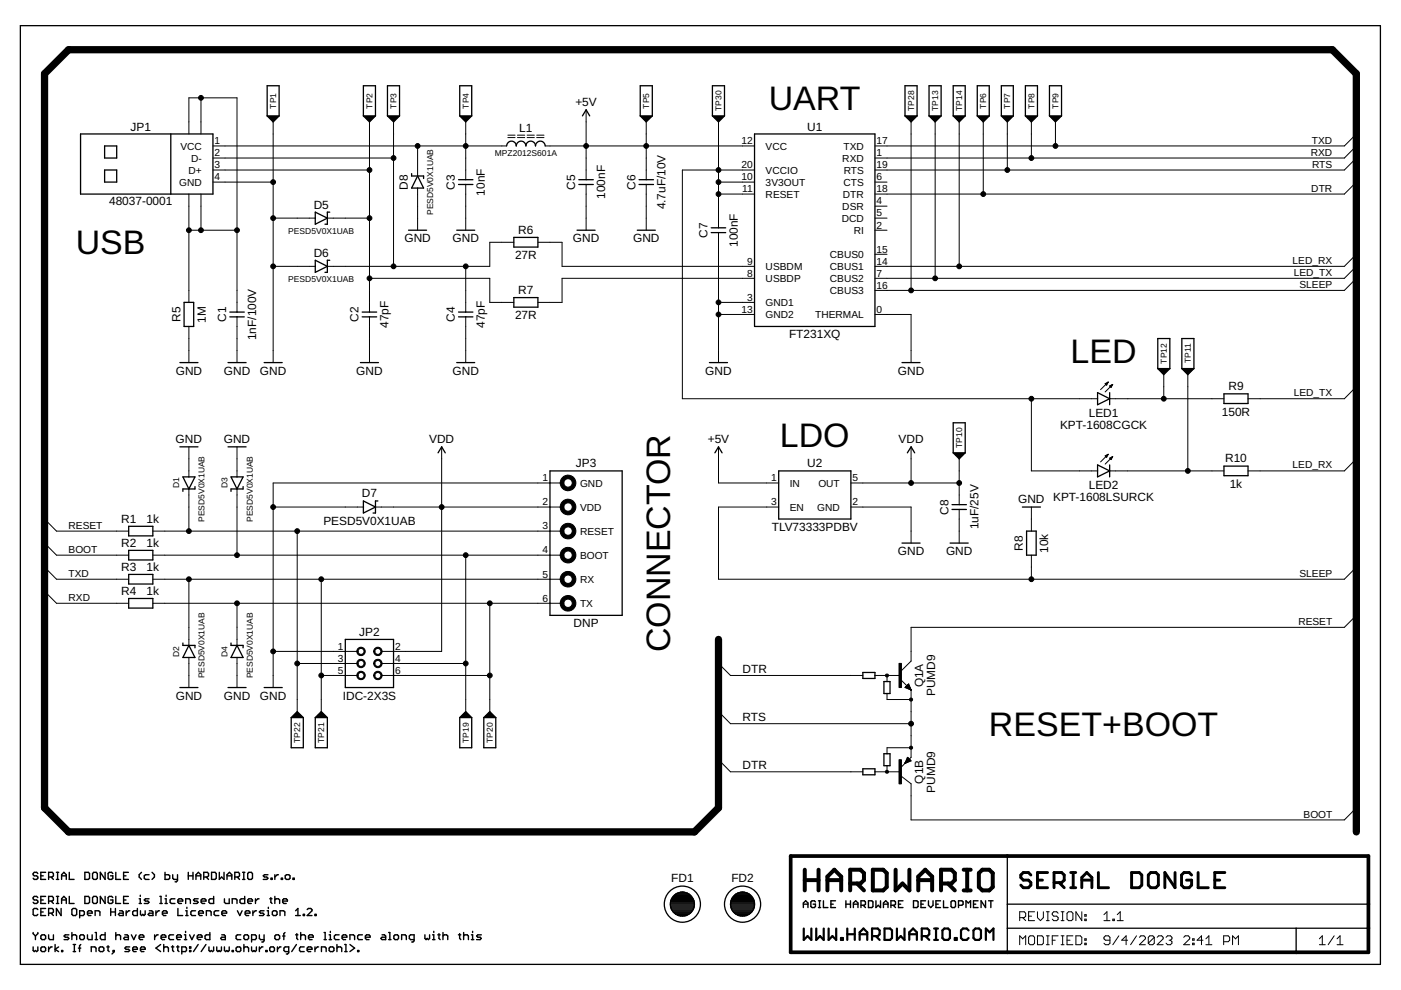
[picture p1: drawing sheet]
<svg xmlns="http://www.w3.org/2000/svg" width="297mm" height="210mm" viewBox="0 0 297 210" stroke-linecap="round" stroke-linejoin="round" font-family="sans-serif">
<g fill="none" stroke="#000" stroke-width=".21">
<path d="M40 28.4v-7.7h10.2v45.5M42.6 20.7v7.7M45.1 38.6h12.8M45.1 33.5h38.3M45.1 30.9h62.3M45.1 36h33.2M57.9 25.8v51.1M78.3 25.8v40.4M83.4 25.8v30.7M88.5 30.9v6.4M88.5 39.9v8.9M98.7 25.8v12.3"/>
<path d="M98.7 39.1v9.7M107.7 29.2h1.5M107.7 28.7h1.5M109.7 29.2h1.6M109.7 28.7h1.6M111.8 29.2h1.5M111.8 28.7h1.5M113.8 29.2h1.5M113.8 28.7h1.5M115.6 30.9h44.4M124.3 23.3v14.8M124.3 39.1v9.7"/>
<path d="M137 25.8v12.3M137 39.1v9.7M152.3 38.6h7.7M152.3 25.8v22.5M160 36h-15.3v48.5h88M185.5 38.6h2.6M193.2 25.8v35.8M198.3 25.8v33.2M203.4 25.8v30.7M208.5 25.8v15.3M213.6 25.8v10.2M218.7 25.8v7.7"/>
<path d="M223.8 25.8v5.1M287.6 30.9l-2.6 2.6h-99.5M287.6 28.4l-2.6 2.5h-99.5M287.6 33.5l-2.6 2.5h-99.5M287.6 38.6l-2.6 2.5h-99.5M40 41.1v23M40 48.8h10.2M42.6 41.1v7.7M57.9 46.2h8.9M57.9 56.5h8.9M69.4 46.2h8.9M78.3 59h25.5v5.1h5.1"/>
<path d="M98.7 56.5v9.7M108.9 51.4h-5.1v5.1h-34.4M114 51.4h5.2v5.1h40.8M152.3 49.3v27.6M152.3 41.1h7.7M160 59h-40.8v5.1h-5.2M185.5 46.2h2.6M185.5 48.8h2.6M185.5 53.9h2.6M185.5 43.7h2.6M287.6 53.9l-2.6 2.6h-99.5M287.6 56.5l-2.6 2.5h-99.5"/>
<path d="M287.6 59l-2.6 2.6h-99.5M40 69.2v7.7M50.2 67.2v9.7M78.3 67.2v9.7M98.7 67.2v9.7M152.3 66.7h7.7M152.3 64.1h7.7M185.5 66.7h7.7v10.2M246.7 79.4v5.1M251.8 79.4v20.4M40 94.7v6.4M50.2 94.7v6.4"/>
<path d="M93.6 94.7v43.4h-12.7M152.3 94.7v7.7h12.8M193.2 94.7v7.7M203.4 97.3v9.7M218.7 84.5v15.3h14M234.4 81.4l.1 .2M234.4 96.7l.1 .2M234.9 81l-1.6 1.6M234.9 81l-.5 .4M234.9 81l-.3 .7-.1-.1M234.9 81l-.4 .6M234.9 96.3l-1.6 1.6"/>
<path d="M234.9 96.3l-.5 .4M234.9 96.3l-.4 .6M235.3 84.5h24.2M235.3 99.8h24.2M235.3 97.1l.6-.3-.3 .7zM235.4 81.9l.1 .2M235.9 81.5l-1.6 1.6M235.9 81.5l-.3 .6h-.1M235.9 81.5l-.5 .4M235.9 81.5l-.4 .6M235.9 96.8l-1.6 1.6M235.9 96.8l-.5 .4"/>
<path d="M235.9 96.8l-.4 .6M287.6 82l-2.6 2.5h-20.4M287.6 97.3l-2.6 2.5h-20.4M9.4 110l2.6 2.6h15.3M9.4 115.1l2.6 2.6h15.3M32.4 112.6h86.8M32.4 117.7h86.8M40 103.7v8.9M50.2 103.7v14M57.9 107.5h19.1M63 112.6v38.3M79.6 107.5h39.6"/>
<path d="M98.7 117.7v33.2M119.2 102.4h-61.3v43.4M165.1 107.5h-12.8v15.3h132.7l2.6-2.6M180.4 107.5h12.8v7.6M180.4 102.4h23M203.4 108v7.1M218.7 107.5v5.1M218.7 117.7v5.1M9.4 125.3l2.6 2.6h15.3M9.4 120.2l2.6 2.6h15.3M32.4 127.9h86.8M32.4 122.8h86.8"/>
<path d="M40 122.8v14M40 139.4v6.4M50.2 127.9v8.9M50.2 139.4v6.4M57.9 138.1h17.9M68.1 122.8v28.1M103.8 127.9v23M287.6 130.5l-2.6 2.5h-91.8v7.2l-2.3 2.3M63 140.7h12.8M68.1 143.2h7.7M80.9 143.2h22.9M80.9 140.7h17.8"/>
<path d="M152.3 150.9l2.6 2.5h38.3M152.3 140.7l2.6 2.5h28M185.5 143.2h5.1M188.1 147v1.3h5.1M188.1 143.2v1.3M190.9 144l2.3 2.3M191.9 145.7l1.3 .6M192 145.6l1.2 .7M192.1 145.6l1.1 .7M192.1 145.5l1.1 .8M192.2 145.5l1 .8M192.3 145.3l.9 1"/>
<path d="M192.4 145.3l-.5 .5 1.3 .5M192.4 145.3l.8 1M192.5 145.2l.2-.2 .5 1.3M192.5 145.2l-.1 .1M192.5 145.2l.7 1.1M192.5 145.1l.7 1.2M192.6 145.1l.6 1.2M193.2 146.3v14.3l-1.3 1.2M193.2 158.5h-5.1v1.3M152.3 161.1l2.6 2.5h28M185.5 163.6h5.4M188.1 162.3v1.3"/>
<path d="M190.9 164.4l2.3 1.8v7.6h91.8l2.6-2.5M191.9 161.8l-1 1.1M192.5 160.6l-.6 1.2M192.5 160.6l.7 .7-1.3 .5M192.5 160.7l-.6 1.1M192.6 160.8l-.7 1M192.7 160.8l-.8 1M192.7 160.9l-.8 .9M192.8 161l-.9 .8M192.9 161.1l-1 .7M193 161.1l-1.1 .7M193 161.2l-1.1 .6"/>
<path d="M193.1 161.3l-1.2 .5M216.2 194.6h.9l.4-.4v-.6l-.4-.3h-.9v1.9M216.8 194.6l.7 .6M218.1 194.2h.6M218.4 198.4h.6l.4 .3v1.3l-.4 .3h-.6l-.3-.3v-1.3zM219.4 193.3h-1.3v1.9h1.3M220 193.3v1.3l.6 .6 .6-.6v-1.3M220 198.4h.9l.3 .3v1.3l-.3 .3h-.9zM221.8 193.3h.7M221.8 195.2h.7M221.8 198.4h.7M222.2 193.3v1.9"/>
<path d="M222.2 198.4v1.9M223.1 199.3h.6M224.3 193.6l-.3-.3h-.6l-.3 .3v.3l.3 .3h.6l.3 .4v.3l-.3 .3h-.6l-.3-.3M224.3 198.4h-1.2v1.9M225 193.3h.6M225 195.2h.6M225 198.4h.6M225.3 193.3v1.9M225.3 198.4v1.9M226.2 199.3h.7M226.5 193.3h.7l.3 .3v1.3l-.3 .3h-.7l-.3-.3v-1.3zM227.5 198.4h-1.3v1.9h1.3"/>
<path d="M228.1 198.4h.9l.4 .3v1.3l-.4 .3h-.9zM229.4 193.3v1.9l-1.3-1.9v1.9M230 194.9h.3v.3h-.3zM230 193.9h.3v.3h-.3zM230 199.1h.3v.2h-.3zM230 200h.3v.3h-.3zM234.1 195.2h1.2M234.1 193.9l.6-.6v1.9M235.3 199.3h-.9l-.3-.2v-.4l.3-.3h.6l.3 .3v1.3l-.3 .3h-.6l-.3-.3M235.9 194.9h.4v.3h-.4zM236.9 195.2h1.2M236.9 193.9l.6-.6v1.9"/>
<path d="M237.2 198.4l-1.3 1.9M239.1 199.3h-1.3l1-.9v1.9M241 198.4l-1.3 1.9M241.6 198.7l.3-.3h.6l.3 .3v.4l-1.2 1.2h1.2M244.7 198.7l-.3-.3h-.6l-.3 .3v1.3M244.7 198.7v1.3l-.3 .3h-.6l-.3-.3M244.7 198.7l-1.2 1.3M245.3 198.7l.4-.3h.6l.3 .3v.4l-1.3 1.2h1.3M247.2 198.7l.3-.3h.7l.3 .3v.4l-.3 .2M247.9 199.3h.3M248.2 199.3l.3 .4v.3l-.3 .3h-.7l-.3-.3M251 198.7l.3-.3h.6l.3 .3v.4l-1.2 1.2h1.2"/>
<path d="M252.9 200h.3v.3h-.3zM252.9 199.1h.3v.2h-.3zM255.1 199.3h-1.3l.9-.9v1.9M255.7 199.1l.6-.7v1.9M259.4 199.7h1l.3-.4v-.6l-.3-.3h-1v1.9M279.7 199.1l.7-.7v1.9M282.9 198.4l-1.3 1.9M283.5 199.1l.6-.7v1.9M216.2 200.3v-1.9l.6 .7 .7-.7v1.9M221.8 200.3h.7M225 200.3h.6M255.7 200.3h1.2"/>
<path d="M261.3 200.3v-1.9l.7 .7 .6-.7v1.9M279.7 200.3h1.3M283.5 200.3h1.3"/>
</g>
<g fill="#000" stroke="#000" stroke-width=".21">
<path d="M119.2 101.3a1.66 1.66 0 0 1 2.7 .3 1.66 1.66 0 0 1-1 2.4 1.66 1.66 0 0 1-2.1-1.6h.7a.89 .89 0 0 1 1.3-.8 .89 .89 0 0 1 .2 1.5 .89 .89 0 0 1-1.4-.5l-.1-.2h-.7l.2-.8z" fill-rule="evenodd"/>
<path d="M119.2 106.4a1.66 1.66 0 0 1 2.7 .3 1.66 1.66 0 0 1-1 2.4 1.66 1.66 0 0 1-2.1-1.6h.7a.89 .89 0 0 1 1.3-.8 .89 .89 0 0 1 .2 1.5 .89 .89 0 0 1-1.4-.5l-.1-.2h-.7l.2-.8z" fill-rule="evenodd"/>
<path d="M119.2 111.5a1.66 1.66 0 0 1 2.7 .3 1.66 1.66 0 0 1-1 2.4 1.66 1.66 0 0 1-2.1-1.6h.7a.89 .89 0 0 1 1.3-.8 .89 .89 0 0 1 .2 1.5 .89 .89 0 0 1-1.4-.5l-.1-.2h-.7l.2-.8z" fill-rule="evenodd"/>
<path d="M119.2 116.6a1.66 1.66 0 0 1 2.7 .3 1.66 1.66 0 0 1-1 2.4 1.66 1.66 0 0 1-2.1-1.6h.7a.89 .89 0 0 1 1.3-.8 .89 .89 0 0 1 .2 1.5 .89 .89 0 0 1-1.4-.5l-.1-.2h-.7l.2-.8z" fill-rule="evenodd"/>
<path d="M75.8 137.6a.9 .9 0 0 1 1.5 0 .9 .9 0 0 1-.5 1.4 .9 .9 0 0 1-1.2-.9h.3a.64 .64 0 0 1 .9-.6 .64 .64 0 0 1 .2 1 .64 .64 0 0 1-1.1-.2v-.2h-.3z" fill-rule="evenodd"/>
<path d="M79.4 137.6a.9 .9 0 0 1 1.5 0 .9 .9 0 0 1-.5 1.4 .9 .9 0 0 1-1.2-.9h.3a.64 .64 0 0 1 .9-.5 .64 .64 0 0 1 .1 1.1 .64 .64 0 0 1-1-.4v-.2h-.3z" fill-rule="evenodd"/>
<path d="M119.2 121.7a1.66 1.66 0 0 1 2.7 .3 1.66 1.66 0 0 1-1 2.4 1.66 1.66 0 0 1-2.1-1.6h.7a.89 .89 0 0 1 1.3-.8 .89 .89 0 0 1 .2 1.5 .89 .89 0 0 1-1.4-.5l-.1-.2h-.7l.2-.8z" fill-rule="evenodd"/>
<path d="M119.2 126.8a1.66 1.66 0 0 1 2.7 .3 1.66 1.66 0 0 1-1 2.4 1.66 1.66 0 0 1-2.1-1.6h.7a.9 .9 0 0 1 1.4-.7 .9 .9 0 0 1 .1 1.5 .9 .9 0 0 1-1.4-.6l-.1-.2h-.7l.2-.8z" fill-rule="evenodd"/>
<path d="M75.8 140.1a.9 .9 0 0 1 1.5 .1 .9 .9 0 0 1-.5 1.3 .9 .9 0 0 1-1.2-.8h.3a.64 .64 0 0 1 .9-.6 .64 .64 0 0 1 .2 1 .64 .64 0 0 1-1.1-.2v-.2h-.3z" fill-rule="evenodd"/>
<path d="M75.8 142.7a.9 .9 0 0 1 1.5 0 .9 .9 0 0 1-.5 1.4 .9 .9 0 0 1-1.2-.9h.3a.64 .64 0 0 1 .9-.6 .64 .64 0 0 1 .2 1.1 .64 .64 0 0 1-1.1-.3v-.2h-.3z" fill-rule="evenodd"/>
<path d="M79.4 140.1a.9 .9 0 0 1 1.5 .1 .9 .9 0 0 1-.5 1.3 .9 .9 0 0 1-1.2-.8h.3a.64 .64 0 0 1 .9-.6 .64 .64 0 0 1 .1 1.1 .64 .64 0 0 1-1-.3v-.2h-.3z" fill-rule="evenodd"/>
<path d="M79.4 142.7a.9 .9 0 0 1 1.5 0 .9 .9 0 0 1-.5 1.4 .9 .9 0 0 1-1.2-.9h.3a.64 .64 0 0 1 .9-.5 .64 .64 0 0 1 .1 1.1 .64 .64 0 0 1-1-.4v-.2h-.3z" fill-rule="evenodd"/>
<path d="M187.8 143h.5v.4h-.5z" fill-rule="evenodd"/>
<path d="M192.9 148.1a.34 .34 0 0 1 .5 0 .34 .34 0 0 1 0 .5 .34 .34 0 0 1-.5-.1l-.1-.2h.4h-.4z" fill-rule="evenodd"/>
<path d="M192.9 158.3a.34 .34 0 0 1 .5 0 .34 .34 0 0 1 0 .5 .34 .34 0 0 1-.5-.1l-.1-.2h.4h-.4z" fill-rule="evenodd"/>
<path d="M187.8 163.4h.5v.5h-.5z" fill-rule="evenodd"/>
<circle cx="42.6" cy="20.7" r=".51"/>
<circle cx="57.9" cy="38.6" r=".51"/>
<circle cx="78.3" cy="36" r=".51"/>
<circle cx="83.4" cy="33.5" r=".51"/>
<circle cx="88.5" cy="30.9" r=".51"/>
<circle cx="98.7" cy="30.9" r=".51"/>
<circle cx="124.3" cy="30.9" r=".51"/>
<circle cx="137" cy="30.9" r=".51"/>
<circle cx="152.3" cy="36" r=".51"/>
<circle cx="152.3" cy="38.6" r=".51"/>
<circle cx="213.6" cy="36" r=".51"/>
<circle cx="218.7" cy="33.5" r=".51"/>
<circle cx="223.8" cy="30.9" r=".51"/>
<circle cx="40" cy="48.8" r=".51"/>
<circle cx="42.6" cy="48.8" r=".51"/>
<circle cx="50.2" cy="48.8" r=".51"/>
<circle cx="57.9" cy="46.2" r=".51"/>
<circle cx="57.9" cy="56.5" r=".51"/>
<circle cx="78.3" cy="59" r=".51"/>
<circle cx="78.3" cy="46.2" r=".51"/>
<circle cx="83.4" cy="56.5" r=".51"/>
<circle cx="98.7" cy="56.5" r=".51"/>
<circle cx="152.3" cy="41.1" r=".51"/>
<circle cx="198.3" cy="59" r=".51"/>
<circle cx="203.4" cy="56.5" r=".51"/>
<circle cx="208.5" cy="41.1" r=".51"/>
<circle cx="152.3" cy="64.1" r=".51"/>
<circle cx="152.3" cy="66.7" r=".51"/>
<circle cx="193.2" cy="61.6" r=".51"/>
<circle cx="218.7" cy="84.5" r=".51"/>
<circle cx="246.7" cy="84.5" r=".51"/>
<circle cx="251.8" cy="99.8" r=".51"/>
<circle cx="40" cy="112.6" r=".51"/>
<circle cx="50.2" cy="117.7" r=".51"/>
<circle cx="57.9" cy="107.5" r=".51"/>
<circle cx="63" cy="112.6" r=".51"/>
<circle cx="93.6" cy="107.5" r=".51"/>
<circle cx="98.7" cy="117.7" r=".51"/>
<circle cx="193.2" cy="102.4" r=".51"/>
<circle cx="203.4" cy="102.4" r=".51"/>
<circle cx="40" cy="122.8" r=".51"/>
<circle cx="50.2" cy="127.9" r=".51"/>
<circle cx="57.9" cy="138.1" r=".51"/>
<circle cx="68.1" cy="122.8" r=".51"/>
<circle cx="103.8" cy="127.9" r=".51"/>
<circle cx="218.7" cy="122.8" r=".51"/>
<circle cx="63" cy="140.7" r=".51"/>
<circle cx="68.1" cy="143.2" r=".51"/>
<circle cx="98.7" cy="140.7" r=".51"/>
<circle cx="103.8" cy="143.2" r=".51"/>
<circle cx="193.2" cy="153.4" r=".51"/>
</g>
<path d="M152.3 135.6v35.7l-5.1 5.1h-132.7l-5.1-5.1v-155.7l5.1-5.1h268l5.1 5.1v160.8" fill="none" stroke="#000" stroke-width="1.5"/>
<path d="M167.6 181.5h122.5v20.4h-122.5z" fill="none" stroke="#000" stroke-width=".78"/>
<g fill="none" stroke="#000" stroke-width=".28">
<path d="M4.3 5.4h288.4v199.1h-288.4zM17.1 28.4h28v12.7h-28zM22.2 30.9h2.5v2.6h-2.5zM22.2 36h2.5v2.6h-2.5zM36.2 28.4v12.7M56.6 24.6l1.3 1.2 1.3-1.2M56.6 24.6v-6.4h2.6v6.4M56.6 24.6h2.6M56.9 24.7h2M57 24.8h1.8M57.1 25h1.6M57.3 25.1h1.2"/>
<path d="M57.4 25.2h1M57.5 25.3h.8M57.7 25.5h.5M57.8 25.6h.2M77 24.6v-6.4h2.6v6.4M77 24.6h2.6M77 24.6l1.3 1.2 1.3-1.2M77.3 24.7h2.1M77.4 24.8h1.8M77.6 25h1.5M77.7 25.1h1.3M77.8 25.2h1"/>
<path d="M78 25.3h.7M78.1 25.5h.5M78.2 25.6h.3M82.1 24.6v-6.4h2.6v6.4M82.1 24.6h2.6M82.1 24.6l1.3 1.2 1.3-1.2M82.4 24.7h2.1M82.5 24.8h1.8M82.7 25h1.5M82.8 25.1h1.3M82.9 25.2h1M83.1 25.3h.7"/>
<path d="M83.2 25.5h.5M83.3 25.6h.3M87.3 36.8v.5h2.5v.5M88.5 37.3l1.3 2.6h-2.5zM97.2 39.1h3.1M97.2 38.1h3.1M97.5 24.6v-6.4h2.5v6.4M97.5 24.6h2.5M97.5 24.6l1.2 1.2 1.3-1.2M97.7 24.7h2.1M97.9 24.8h1.7M98 25h1.5"/>
<path d="M98.1 25.1h1.3M98.2 25.2h1.1M98.4 25.3h.7M98.5 25.5h.5M98.6 25.6h.3M107.4 30.9a1.02 1.02 0 0 1 1-1 1.02 1.02 0 0 1 1.1 1 1.03 1.03 0 0 1 1-1 1.03 1.03 0 0 1 1 1 1.02 1.02 0 0 1 1-1 1.02 1.02 0 0 1 1 1 1.03 1.03 0 0 1 1.1-1 1.03 1.03 0 0 1 1 1M122.7 39.1h3.1M122.7 38.1h3.1M123.5 24.6l.8-1.3 .7 1.3M135.5 39.1h3.1M135.5 38.1h3.1M135.7 24.6v-6.4h2.6v6.4"/>
<path d="M135.7 24.6h2.6M135.7 24.6l1.3 1.2 1.3-1.2M136 24.7h2M136.1 24.8h1.8M136.2 25h1.6M136.4 25.1h1.3M136.5 25.2h1M136.6 25.3h.8M136.8 25.5h.5M136.9 25.6h.2M151 24.6v-6.4h2.6v6.4M151 24.6h2.6"/>
<path d="M151 24.6l1.3 1.2 1.3-1.2M151.3 24.7h2.1M151.4 24.8h1.8M151.6 25h1.5M151.7 25.1h1.3M151.8 25.2h1M152 25.3h.7M152.1 25.5h.5M152.2 25.6h.3M160 28.4h25.5v40.8h-25.5zM191.9 24.6v-6.4h2.5v6.4M191.9 24.6h2.5"/>
<path d="M191.9 24.6l1.3 1.2 1.2-1.2M192.1 24.7h2.1M192.3 24.8h1.8M192.4 25h1.5M192.5 25.1h1.3M192.7 25.2h1M192.8 25.3h.7M192.9 25.5h.5M193 25.6h.3M197 24.6v-6.4h2.5v6.4M197 24.6h2.5M197 24.6l1.3 1.2 1.2-1.2"/>
<path d="M197.3 24.7h2M197.4 24.8h1.8M197.5 25h1.5M197.6 25.1h1.3M197.8 25.2h1M197.9 25.3h.7M198 25.5h.5M198.1 25.6h.3M202.1 24.6v-6.4h2.5v6.4M202.1 24.6h2.5M202.1 24.6l1.3 1.2 1.2-1.2M202.4 24.7h2"/>
<path d="M202.5 24.8h1.8M202.6 25h1.5M202.7 25.1h1.3M202.9 25.2h1M203 25.3h.8M203.1 25.5h.5M203.2 25.6h.3M207.2 24.6v-6.4h2.5v6.4M207.2 24.6h2.5M207.2 24.6l1.3 1.2 1.2-1.2M207.5 24.7h2M207.6 24.8h1.8"/>
<path d="M207.7 25h1.5M207.8 25.1h1.3M208 25.2h1M208.1 25.3h.8M208.2 25.5h.5M208.3 25.6h.3M212.3 24.6v-6.4h2.5v6.4M212.3 24.6h2.5M212.3 24.6l1.3 1.2 1.2-1.2M212.6 24.7h2M212.7 24.8h1.8M212.8 25h1.5"/>
<path d="M212.9 25.1h1.3M213.1 25.2h1M213.2 25.3h.8M213.3 25.5h.5M213.4 25.6h.3M217.4 24.6v-6.4h2.6v6.4M217.4 24.6h2.6M217.4 24.6l1.3 1.2 1.3-1.2M217.7 24.7h2M217.8 24.8h1.8M217.9 25h1.5M218 25.1h1.3"/>
<path d="M218.2 25.2h1M218.3 25.3h.8M218.4 25.5h.5M218.5 25.6h.3M222.5 24.6v-6.4h2.6v6.4M222.5 24.6h2.6M222.5 24.6l1.3 1.2 1.3-1.2M222.8 24.7h2M222.9 24.8h1.8M223 25h1.6M223.1 25.1h1.3M223.3 25.2h1"/>
<path d="M223.4 25.3h.8M223.5 25.5h.5M223.6 25.6h.3M66.8 45l2.6 1.2-2.6 1.3zM66.8 55.2l2.6 1.3-2.6 1.2zM69.9 45h-.5v2.5h-.5M69.9 55.2h-.5v2.5h-.5M86.6 48.8h3.8M96.8 48.8h3.8M108.9 50.3h5.1v2.1h-5.1zM122.3 48.8h3.9M135.1 48.8h3.8"/>
<path d="M150.8 49.3h3.1M150.8 48.3h3.1M38.1 76.9h3.9M39 64.1h2.1v5.1h-2.1zM48.3 76.9h3.9M48.7 67.2h3.1M48.7 66.2h3.1M56 76.9h3.8M76.4 76.9h3.8M76.8 67.2h3.1M76.8 66.2h3.1M96.8 76.9h3.8"/>
<path d="M97.2 67.2h3.1M97.2 66.2h3.1M108.9 63.1h5.1v2h-5.1zM150.4 76.9h3.8M191.2 76.9h3.9M245.5 78.1v-6.3h2.5v6.3M245.5 78.1h2.5M245.5 78.1l1.2 1.3 1.3-1.3M245.7 78.3h2.1M245.9 78.4h1.7M246 78.5h1.5M246.1 78.7h1.3"/>
<path d="M246.2 78.8h1M246.4 78.9h.7M246.5 79h.5M246.6 79.2h.3M250.6 78.1l1.2 1.3 1.3-1.3M250.6 78.1v-6.3h2.5v6.3M250.6 78.1h2.5M250.8 78.3h2.1M251 78.4h1.8M251.1 78.5h1.5M251.2 78.7h1.3M251.3 78.8h1.1"/>
<path d="M251.5 78.9h.7M251.6 79h.5M251.7 79.2h.3M38.1 94.7h3.9M48.3 94.7h3.9M92.9 96l.7-1.3 .8 1.3M116.6 99.8h15.3v30.7h-15.3zM151.6 96l.7-1.3 .8 1.3M165.1 99.8h15.3v10.2h-15.3zM192.4 96l.8-1.3 .7 1.3M202.1 96l1.3 1.3 1.2-1.3M202.1 96v-6.4h2.5v6.4"/>
<path d="M202.1 96h2.5M202.4 96.1h2M202.5 96.3h1.8M202.6 96.4h1.5M202.7 96.5h1.3M202.9 96.6h1M203 96.8h.8M203.1 96.9h.5M203.2 97h.3M232.7 83.2l2.6 1.3-2.6 1.3zM232.7 98.6l2.6 1.2-2.6 1.3zM235.3 83.2v2.6"/>
<path d="M235.3 98.6v2.5M259.5 98.8h5.1v2.1h-5.1zM259.5 83.5h5.1v2.1h-5.1zM27.3 111.6h5.1v2h-5.1zM27.3 116.7h5.1v2h-5.1zM38.8 101.1h2.5l-1.3 2.6zM41.3 103.2v.5h-2.5v.5M49 101.1h2.5l-1.3 2.6zM51.5 103.2v.5h-2.5v.5M77 106.2l2.6 1.3-2.6 1.3zM80.1 106.2h-.5v2.6h-.5M191.2 115.1h3.9"/>
<path d="M201.4 115.1h3.9M201.8 108h3.1M201.8 107h3.1M216.8 107.5h3.8M217.7 112.6h2v5.1h-2zM27.3 121.8h5.1v2h-5.1zM27.3 126.9h5.1v2h-5.1zM38.8 136.3v.5h2.5v.6M40 136.8l1.3 2.6h-2.5zM49 136.3v.5h2.5v.6M50.2 136.8l1.3 2.6h-2.5zM73.2 135.6h10.2v10.2h-10.2z"/>
<path d="M38.1 145.8h3.9M48.3 145.8h3.9M56 145.8h3.8M61.7 152.1v6.4h2.6v-6.4M61.7 152.1h2.6M61.7 152.1l1.3-1.2 1.3 1.2M62 152h2M62.1 151.9h1.8M62.3 151.8h1.5M62.4 151.6h1.2M62.5 151.5h1M62.6 151.4h.8"/>
<path d="M62.8 151.3h.5M62.9 151.1h.2M66.8 152.1v6.4h2.6v-6.4M66.8 152.1h2.6M66.8 152.1l1.3-1.2 1.3 1.2M67.1 152h2.1M67.2 151.9h1.8M67.4 151.8h1.5M67.5 151.6h1.3M67.6 151.5h1M67.7 151.4h.8M67.9 151.3h.5"/>
<path d="M68 151.1h.2M97.5 152.1v6.4h2.5v-6.4M97.5 152.1l1.2-1.2 1.3 1.2M97.5 152.1h2.5M97.7 152h2.1M97.9 151.9h1.7M98 151.8h1.5M98.1 151.6h1.3M98.2 151.5h1.1M98.4 151.4h.7M98.5 151.3h.5M98.6 151.1h.3"/>
<path d="M102.6 152.1v6.4h2.5v-6.4M102.6 152.1h2.5M102.6 152.1l1.2-1.2 1.3 1.2M102.8 152h2.1M103 151.9h1.7M103.1 151.8h1.5M103.2 151.6h1.3M103.3 151.5h1.1M103.5 151.4h.7M103.6 151.3h.5M103.7 151.1h.3M182.9 142.6h2.6v1.2h-2.6z"/>
<path d="M187.4 144.5h1.3v2.5h-1.3zM187.4 159.8h1.3v2.5h-1.3zM182.9 163h2.6v1.3h-2.6zM142.1 191.9h5.1M142.1 191.6h5.1M142.2 192.1l.1 .7 .7 .8M142.2 192.1h5M142.2 191.4h5M142.2 191.2h5M142.2 192.3h5M142.2 191h4.9M142.3 192.5h4.8"/>
<path d="M142.3 190.7h4.7M142.3 192.7h4.7M142.4 190.5h4.5M142.5 193h4.4M142.6 190.3h4.2M142.6 193.2h4.1M142.7 190.1h3.9M142.8 193.4h3.8M142.9 189.8h3.5M143 193.6a2.58 2.58 0 0 0 3.3 0M143 193.6h3.3M143.2 189.6h2.9"/>
<path d="M143.3 193.9h2.7M143.6 189.4h2.2M143.6 189.4a2.59 2.59 0 0 0-1.4 2.7M143.8 194.1h1.8M144.3 189.2h.7M144.3 189.2l-.7 .2M144.4 189.2h.6M145 189.2a2.57 2.57 0 0 1 2.2 2.9M147.2 192.1l-.2 .7-.7 .8M154.9 191.9h5.1M154.9 191.6h5.1M154.9 191.4h5.1"/>
<path d="M154.9 192.1h5.1M154.9 192.1l.4 1 .5 .5M154.9 191.2h5M155 192.3h4.9M155 191a2.55 2.55 0 0 1 3-1.8 2.55 2.55 0 0 1 2 2.9M155 191l-.1 1.1M155 191h4.9M155 192.5h4.9M155.1 190.7h4.7M155.1 192.7h4.7M155.2 190.5h4.5M155.2 193h4.4"/>
<path d="M155.3 190.3h4.3M155.4 193.2h4.1M155.5 190.1h3.9M155.6 193.4h3.7M155.7 189.8h3.5M155.8 193.6h3.3M156 189.6h2.9M156.1 193.9h2.7M156.3 189.4h2.2M156.5 194.1h1.8M157.1 189.2h.7M160 192.1a2.56 2.56 0 0 1-4.2 1.5"/>
<path d="M213.6 181.5v20.4M213.6 191.7h76.5M213.6 196.8h76.5M274.8 196.8v5.1"/>
<circle cx="144.7" cy="191.7" r="3.8"/>
<circle cx="157.4" cy="191.7" r="3.8"/>
</g>
<g fill="none" stroke="#000" stroke-width=".85">
<path d="M170.6 184.4v4.4M170.6 186.6h2.9M173.5 184.4v4.4M175.4 186.6h3M175.4 188.8v-2.9l1.5-1.5 1.5 1.5v2.9M180.3 187.3h2.1l.8-.7v-1.5l-.8-.7h-2.1v4.4M181.7 187.3l1.5 1.5M185.1 184.4h2.2l.7 .7v3l-.7 .7h-2.2zM189.9 184.4v4.4l1.4-1.5 1.5 1.5v-4.4M194.7 186.6h2.9M194.7 188.8v-2.9l1.5-1.5 1.4 1.5v2.9M199.5 187.3h2.2l.7-.7v-1.5l-.7-.7h-2.2v4.4"/>
<path d="M201 187.3l1.4 1.5M204.3 184.4h1.5M204.3 188.8h1.5M205.1 184.4v4.4M207.5 185.1l.8-.7h1.4l.8 .7v3l-.8 .7h-1.4l-.8-.7z"/>
</g>
<g fill="none" stroke="#000" stroke-width=".3">
<path d="M7 197.7v.3l.5 .5M7.5 198.5v.7M8 185.2l-.2-.2h-.5l-.3 .5 .3 .2h.5l.2 .2v.3l-.2 .3h-.5l-.3-.3M8 190.3l-.2-.2h-.5l-.3 .5 .3 .2h.5l.2 .3v.2l-.2 .3h-.5l-.3-.3M8 192.8l-.2-.2h-.5l-.3 .2v1.1l.3 .2h.5l.2-.2M8 197.7v.3l-.5 .5M8.7 185.7h.5M8.7 190.8h.5M8.7 193.4h.5M8.9 198.2h.5l.3 .3v.5l-.3 .2h-.5l-.2-.2v-.5zM9.7 185h-1v1.5h1M9.7 190.1h-1v1.5h1"/>
<path d="M9.7 192.6h-1v1.5h1M10.3 185.9h.8l.2-.2v-.5l-.2-.2h-.8v1.5M10.3 191.1h.8l.2-.3v-.5l-.2-.2h-.8v1.5M10.3 193.6h.8l.2-.2v-.6l-.2-.2h-.8v1.5M10.3 198.2v.8l.3 .2h.7v-1M10.8 185.9l.5 .6M10.8 191.1l.5 .5M10.8 193.6l.5 .5M12 185h.4M12 186.5h.4M12 190.1h.4M12 191.6h.4"/>
<path d="M12.2 185v1.5M12.2 190.1v1.5M13 192.6v1.5l-1-1.5v1.5M13.1 185.7h1M13.1 186.5v-1l.4-.5 .6 .5v1M13.1 191.6v-1l.4-.5 .6 .5v1M13.1 190.8h1M14.6 198.2h-.8l-.2 .3 .2 .2h.6l.2 .3-.2 .2h-.8M14.7 185v1.5h1M14.7 190.1v1.5h1M15.2 192.8l.3-.2h.5l.3 .2v1.1l-.3 .2h-.5l-.3-.2zM15.2 198.5l.3-.3h.5l.3 .3v.7"/>
<path d="M15.2 197.7v1.5M16.9 194.1h.7l.3-.2v-.5l-.3-.3h-.7v1.5M17.1 198.2h.5l.3 .3v.5l-.3 .2h-.5l-.2-.2v-.5zM18 185h.7l.3 .2v1l-.3 .3h-.7zM18 190.1h.7l.3 .2v1l-.3 .3h-.7zM18.5 193.6h1v-.2l-.2-.3h-.5l-.3 .3v.5l.3 .2h.5M18.5 198.2v.8l.3 .2h.7v-1M19.9 185h.5l.2 .2v1l-.2 .3h-.5l-.3-.3v-1zM19.9 190.1h.5l.2 .2v1l-.2 .3h-.5l-.3-.3v-1zM20.2 194.1v-1h.7l.3 .3v.7M20.2 199.2h.5M20.2 197.7h.2v1.5"/>
<path d="M22.3 185v1.5l-1-1.5v1.5M22.3 190.1v1.5l-1-1.5v1.5M22.3 197.7v1.5h-.8l-.2-.2v-.5l.2-.3h.8M23.5 193.4h1M23.5 192.6v1.5M23.9 185.2l-.2-.2h-.5l-.3 .2v1l.3 .3h.5l.2-.3v-.5h-.5M23.9 190.3l-.2-.2h-.5l-.3 .2v1l.3 .3h.5l.2-.3v-.5h-.5M24.5 192.6v1.5M24.6 185v1.5h1M24.6 190.1v1.5h1M24.6 197.7v1.5M24.6 198.5l.2-.3h.5l.3 .3v.7"/>
<path d="M25.4 193.1h.5l.2 .3v.7h-.7l-.3-.2 .3-.3h.7M26.2 185.7h.5M26.2 190.8h.5M26.5 198.2h.5l.2 .3v.7h-.7l-.3-.2 .3-.3h.7M26.8 193.1v1M27.2 185h-1v1.5h1M27.2 190.1h-1v1.5h1M27.5 193.1h-.2l-.5 .5M27.9 198.2l.5 1 .5-1M29.1 192.6v1.5h-.7l-.3-.2v-.5l.3-.3h.7M29.5 198.7h1v-.2l-.3-.3h-.5l-.2 .3v.5l.2 .2h.5M29.5 191.6h.5"/>
<path d="M29.5 190.6h.2v1M29.7 189.8v.3M29.8 193.1v.8l.2 .2 .3-.2 .2 .2 .3-.2v-.8M30 185l-.5 .5v.4l.5 .6M31.6 185.5h-.8l-.2 .2v.5l.2 .3h.8M31.6 190.6h-.8l-.2 .2 .2 .3h.5l.3 .2-.3 .3h-.7M31.7 193.1h.5l.2 .3v.7h-.7l-.3-.2 .3-.3h.7M32.2 185l.5 .5v.4l-.5 .6M32.8 198.2v1M33.1 193.1v1M33.5 198.2h-.2l-.5 .5M33.8 193.1h-.2l-.5 .5"/>
<path d="M33.9 190.1h.2v1.5M33.9 191.6h.5M34.2 198.7h1v-.2l-.3-.3h-.5l-.2 .3v.5l.2 .2h.5M34.4 193.6h1v-.2l-.2-.3h-.5l-.3 .3v.5l.3 .2h.5M35 185v1.5h.7l.3-.3v-.5l-.3-.2h-.7M35 191.6h.5M35 190.6h.2v1M35.2 189.8v.3M36.6 185.5v.7l.3 .3h.7M36.8 198.2h-.8l-.2 .3v.5l.2 .2h.8M37.1 190.6h-.8l-.2 .2v.5l.2 .3h.8M37.4 198.7h1.1v-.2l-.3-.3h-.5l-.3 .3v.5l.3 .2h.5"/>
<path d="M37.6 185.5v1.2l-.2 .3h-.3M37.7 191.1h1v-.3l-.2-.2h-.5l-.3 .2v.5l.3 .3h.5M37.7 192.6v1.5h1M39.1 199.2h.5M39.1 198.2h.2v1M39.3 197.5v.2M39.4 191.6v-1h.7l.3 .2v.8M39.4 194.1h.5M39.4 193.1h.2v1M39.6 192.4v.2M39.9 185.7h1M39.9 185v1.5"/>
<path d="M40.2 198.2l.5 1 .5-1M40.9 185v1.5M41.5 193.1h-.8l-.2 .3v.5l.2 .2h.8M41.6 185.7h1M41.6 186.5v-1l.5-.5 .5 .5v1M41.8 198.7h1v-.2l-.2-.3h-.5l-.3 .3v.5l.3 .2h.5M42 190.6h-.7l-.3 .2 .3 .3h.5l.2 .2-.2 .3h-.8M42.1 193.6h1v-.2l-.2-.3h-.5l-.3 .3v.5l.3 .2h.5M42.7 191.1h1v-.3l-.3-.2h-.5l-.2 .2v.5l.2 .3h.5M43.2 185.9h.8l.2-.2v-.5l-.2-.2h-.8v1.5M43.7 185.9l.5 .6M43.8 194.1v-1h.7l.3 .3v.7"/>
<path d="M44.5 197.7v1.5h-.8l-.2-.2v-.5l.2-.3h.8M44.9 185h.7l.2 .2v1l-.2 .3h-.7zM45.3 190.1v1.5h-.7l-.3-.3v-.5l.3-.2h.7M46.4 193.1h-.7l-.3 .3v.5l.3 .2h.7M46.5 185v1.5l.5-.6 .5 .6v-1.5M47 198.2h.5l.3 .3v.7h-.8l-.2-.2 .2-.3h.8M47 193.6h1v-.2l-.2-.3h-.5l-.3 .3v.5l.3 .2h.5M47.6 190.6v.7l.2 .3h.8v-1M48.1 185.7h1M48.1 186.5v-1l.5-.5 .5 .5v1M49.2 191.6v-1h.8l.2 .2v.8M49.8 185.9h.7l.3-.2v-.5l-.3-.2h-.7v1.5"/>
<path d="M50.3 185.9l.5 .6M50.3 193.1l.5 1 .5-1M51.1 198.2h-.8l-.2 .3v.5l.2 .2h.8M51.4 185h.5M51.4 186.5h.5M51.7 185v1.5M51.9 190.1v1.5h-.8l-.2-.3v-.5l.2-.2h.8M51.9 198.2h.6l.2 .3v.5l-.2 .2h-.6l-.2-.2v-.5zM52 193.6h1v-.2l-.3-.3h-.5l-.2 .3v.5l.2 .2h.5M52.5 191.1h1v-.3l-.2-.2h-.5l-.3 .2v.5l.3 .3h.5M52.8 185h.5l.2 .2v1l-.2 .3h-.5l-.3-.3v-1zM53.3 199.2h.8l.3-.2v-.5l-.3-.3h-.8v1.5"/>
<path d="M53.6 193.1v1M54.2 190.6v1M54.4 193.1h-.3l-.5 .5M54.9 190.6h-.2l-.5 .5M55 198.2v.8l.2 .2h.8M56 193.1h-.8l-.2 .3 .2 .2h.6l.2 .3-.2 .2h-.8M56 198.2v1.3l-.2 .2h-.3M56.6 194.1h.5M56.6 193.1h.3v1M56.8 185.5h-.7l-.3 .2 .3 .2h.5l.2 .3-.2 .3h-.8M56.9 192.4v.2M57.2 190.6h.5"/>
<path d="M57.4 190.3v1l.3 .3M57.5 186.2h.2v.3h-.2zM58 193.1h.5l.2 .3v.5l-.2 .2h-.5l-.3-.2v-.5zM58.3 185.5v1M58.3 190.1v1.5M58.3 190.8l.2-.2h.5l.3 .2v.8M58.5 198.2h.5l.3 .3v.5l-.3 .2h-.5l-.2-.2v-.5zM59 185.5h-.2l-.5 .4M59.4 194.1v-1h.7l.3 .3v.7M59.6 186.2h.3v.3h-.3zM59.9 191.1h1v-.3l-.2-.2h-.5l-.3 .2v.5l.3 .3h.5M59.9 198.5h.5"/>
<path d="M60.4 197.7l-.2 .3v1.2M60.5 185.7l.2-.2h.5l.3 .2v.5l-.3 .3h-.5l-.2-.3zM62.1 186.2h.3v.3h-.3zM62.7 194.1h1M62.7 193.1l.5-.5v1.5M62.7 198.2h.5M62.9 198v1l.3 .2M63.8 198.5l.2-.3h.5l.3 .3v.7M63.8 197.7v1.5M64.3 193.9h.3v.2h-.3zM65.1 192.8l.3-.2h.5l.2 .2v.3l-1 1h1M65.4 198.7h1v-.2l-.2-.3h-.5l-.3 .3v.5l.3 .2h.5"/>
<path d="M66.8 193.9h.2v.2h-.2zM68.7 199.2h.5M68.7 197.7h.2v1.5M69.8 199.2h.5M69.8 198.2h.2v1M70 197.5v.2M71.9 198.2h-.8l-.2 .3v.5l.2 .2h.8M72.5 198.7h1v-.2l-.2-.3h-.5l-.3 .3v.5l.3 .2h.5M74.2 199.2v-1h.7l.3 .3v.7M76.8 198.2h-.7l-.3 .3v.5l.3 .2h.7M77.5 198.7h1l-.3-.5h-.5l-.2 .3v.5l.2 .2h.5M81 198.2h.5l.3 .3v.7h-.8l-.2-.2 .2-.3h.8"/>
<path d="M82.4 199.2h.5M82.4 197.7h.3v1.5M83.5 198.5l.3-.3h.5l.2 .3v.5l-.2 .2h-.5l-.3-.2zM85.2 199.2v-1h.7l.2 .3v.7M87.8 199.2h-.8l-.2-.2v-.5l.2-.3h.8v1.3l-.3 .2h-.2M90.1 198.2v.8l.2 .2 .3-.2 .2 .2 .3-.2v-.8M91.7 199.2h.5M91.7 198.2h.3v1M92 197.5v.2M92.8 198.2h.5M93.1 198v1l.2 .2M93.9 198.5l.3-.3h.5l.2 .3v.7"/>
<path d="M93.9 197.7v1.5M97.2 198.2h.5M97.5 198v1l.2 .2M98.3 198.5l.3-.3h.5l.2 .3v.7M98.3 197.7v1.5M99.9 199.2h.6M99.9 198.2h.3v1M100.2 197.5v.2M102 198.2h-.7l-.3 .3 .3 .2h.5l.2 .3-.2 .2h-.8M170.3 192.4v-.9l.5-.5 .5 .5v.9M170.3 191.7h1M172.9 191.2l-.2-.2h-.5l-.3 .2v1l.3 .2h.5l.2-.2v-.5h-.5"/>
<path d="M173.5 191h.5M173.5 192.4h.5M173.8 191v1.4M174.6 191v1.4h.9M176.2 191.7h.5M177.1 191h-.9v1.4h.9M179.3 191.7h1M179.3 191v1.4M180.3 191v1.4M180.9 191.7h1M180.9 192.4v-.9l.5-.5 .5 .5v.9M182.5 191.9h.8l.2-.2v-.5l-.2-.2h-.8v1.4"/>
<path d="M183 191.9l.5 .5M184.1 191h.7l.3 .2v1l-.3 .2h-.7zM185.7 191v1.4l.5-.5 .5 .5v-1.4M187.3 191.7h1M187.3 192.4v-.9l.5-.5 .5 .5v.9M188.9 191.9h.7l.3-.2v-.5l-.3-.2h-.7v1.4M189.4 191.9l.5 .5M190.5 191.7h.5M191.5 191h-1v1.4h1M193.7 191h.7l.2 .2v1l-.2 .2h-.7zM195.3 191.7h.4M196.2 191h-.9v1.4h.9"/>
<path d="M196.8 191v.9l.5 .5 .5-.5v-.9M198.4 191.7h.5M199.4 191h-1v1.4h1M200 191v1.4h1M201.9 191h.5l.2 .2v1l-.2 .2h-.5l-.3-.2v-1zM203.2 191.9h.7l.3-.2v-.5l-.3-.2h-.7v1.4M204.8 192.4v-1.4l.5 .5 .5-.5v1.4M206.4 191.7h.5M207.4 191h-1v1.4h1M209 191v1.4l-1-1.4v1.4M209.6 191h.9M210.1 191v1.4"/>
<path d="M7 200.8v.7l.3 .3 .2-.3 .3 .3 .2-.3v-.7M8.9 200.8h.5l.3 .2v.5l-.3 .3h-.5l-.2-.3v-.5zM10.3 200.8v1M11.1 200.8h-.3l-.5 .5M11.7 200.3v1.5M12.4 200.8l-.7 .5 .7 .5M13.1 201.5h.2v.3h-.2zM15.5 201.8h.5M15.5 200.3h.5M15.8 200.3v1.5M16.6 201h.5M17.1 200.3l-.2 .2v1.3"/>
<path d="M19.3 201.8v-1h.8l.3 .2v.8M21 201l.3-.2h.5l.2 .2v.5l-.2 .3h-.5l-.3-.3zM22.6 200.8h.6M22.9 200.5v1l.3 .3M24 201.5h.2v.3h-.2zM24.2 201.8l-.5 .5M27.5 200.8h-.8l-.2 .2 .2 .3h.5l.3 .2-.3 .3h-.7M28.1 201.3h1v-.3l-.2-.2h-.5l-.3 .2v.5l.3 .3h.5M29.8 201.3h1v-.3l-.3-.2h-.5l-.2 .2v.5l.2 .3h.5M34.1 200.3l-1 .7 1 .8M34.7 201l.3-.2h.5l.2 .2v.8M34.7 200.3v1.5"/>
<path d="M36.3 200.8h.6M36.6 200.5v1l.3 .3M37.4 200.8h.6M37.7 200.5v1l.3 .3M38.5 201.8h.8l.2-.3v-.5l-.2-.2h-.8v1.5M40.2 201.5h.2v.3h-.2zM40.2 200.8h.2v.2h-.2zM42 200.3l-1 1.5M43.7 200.3l-1 1.5M44.3 200.8v.7l.3 .3 .2-.3 .3 .3 .2-.3v-.7M46 200.8v.7l.2 .3 .2-.3 .3 .3 .2-.3v-.7M47.6 200.8v.7l.2 .3 .3-.3 .2 .3 .3-.3v-.7"/>
<path d="M49.2 201.5h.3v.3h-.3zM50.1 201l.2-.2h.5l.3 .2v.5l-.3 .3h-.5l-.2-.3zM51.7 201l.2-.2h.6l.2 .2v.8M51.7 200.3v1.5M53.3 200.8v.7l.3 .3 .2-.3 .3 .3 .3-.3v-.7M55 200.8v1M55.8 200.8h-.3l-.5 .5M56.4 201.5h.2v.3h-.2zM57.4 200.8h.5l.3 .2v.5l-.3 .3h-.5l-.2-.3v-.5zM58.8 200.8v1M59.6 200.8h-.3l-.5 .5M61.2 201.8h-.7l-.3-.3v-.5l.3-.2h.7v1.2l-.2 .3h-.3"/>
<path d="M62.8 200.3l-1 1.5M64.5 200.8h-.8l-.2 .2v.5l.2 .3h.8M65.1 201.3h1v-.3l-.2-.2h-.5l-.3 .2v.5l.3 .3h.5M66.8 200.8v1M67.5 200.8h-.2l-.5 .5M68.2 201.8v-1h.7l.3 .2v.8M70 200.8h.5l.3 .2v.5l-.3 .3h-.5l-.2-.3v-.5zM71.4 201l.3-.2h.5l.3 .2v.8M71.4 200.3v1.5M73.1 201.8h.5M73.1 200.3h.2v1.5M74.2 200.3l1 .7-1 .8"/>
<path d="M75.8 201.5h.3v.3h-.3z"/>
</g>
<g fill="none" stroke="#000" stroke-width=".47">
<path d="M170.4 196.9v2.4l.8-.8 .8 .8v-2.4M173.1 196.9v2.4l.8-.8 .7 .8v-2.4M175.7 196.9v2.4l.8-.8 .8 .8v-2.4M178.3 198.9h.4v.4h-.4zM179.6 196.9v2.4M179.6 198.1h1.6M181.2 196.9v2.4M182.3 198.1h1.6M182.3 199.3v-1.6l.8-.8 .8 .8v1.6M184.9 198.5h1.2l.4-.4v-.8l-.4-.4h-1.2v2.4M185.7 198.5l.8 .8M187.5 196.9h1.2l.4 .4v1.6l-.4 .4h-1.2z"/>
<path d="M190.2 196.9v2.4l.8-.8 .8 .8v-2.4M192.8 198.1h1.6M192.8 199.3v-1.6l.8-.8 .8 .8v1.6M195.4 198.5h1.2l.4-.4v-.8l-.4-.4h-1.2v2.4M196.2 198.5l.8 .8M198.1 199.3h.8M198.1 196.9h.8M198.5 196.9v2.4M199.8 197.3l.4-.4h.8l.4 .4v1.6l-.4 .4h-.8l-.4-.4zM202.4 198.9h.4v.4h-.4zM205.4 197.3l-.4-.4h-.8l-.4 .4v1.6l.4 .4h.8l.4-.4M206.4 197.3l.4-.4h.8l.4 .4v1.6l-.4 .4h-.8l-.4-.4z"/>
<path d="M209 199.3v-2.4l.8 .8 .8-.8v2.4"/>
</g>
<g fill="none" stroke="#000" stroke-width=".61">
<path d="M218.6 185.5l-.6-.5h-1l-.6 .5v.6l.6 .5h1l.6 .5v.6l-.6 .5h-1l-.6-.5M220 186.6h1M222.1 185h-2.1v3.2h2.1M223.5 187.1h1.6l.5-.5v-1.1l-.5-.5h-1.6v3.2M224.6 187.1l1 1.1M227 185h1.1M227 188.2h1.1M227.5 185v3.2M229.4 186.6h2.1M229.4 188.2v-2.1l1-1.1 1.1 1.1v2.1M232.9 185v3.2h2.1M239.9 185h1.6l.6 .5v2.2l-.6 .5h-1.6z"/>
<path d="M244 185h1.1l.5 .5v2.2l-.5 .5h-1.1l-.5-.5v-2.2zM249.1 185v3.2l-2.1-3.2v3.2M252.6 185.5l-.5-.5h-1.1l-.5 .5v2.2l.5 .5h1.1l.5-.5v-1.1h-1M254 185v3.2h2.2M257.6 186.6h1M259.7 185h-2.1v3.2h2.1"/>
</g>
<path d="M190.6 140.7h.5v5.1h-.5zM190.6 161.1h.5v5.1h-.5z" fill="#000" stroke="#000" stroke-width=".21"/>
<g font-size="7.2">
<text x="163" y="23.3">UART</text>
<text x="16.1" y="53.9">USB</text>
<text x="227" y="76.9">LED</text>
<text x="165.3" y="94.7">LDO</text>
<text x="142.1" y="138.3" transform="rotate(-90 142.1 138.3)">CONNECTOR</text>
<text x="209.7" y="156">RESET+BOOT</text>
</g>
<g font-size="2.5">
<text x="122" y="22.5">+5V</text>
<text x="27.7" y="27.8">JP1</text>
<text x="110.1" y="27.9">L1</text>
<text x="171.1" y="27.8">U1</text>
<text x="86.5" y="40.2" transform="rotate(-90 86.5 40.2)">D8</text>
<text x="96.4" y="40.2" transform="rotate(-90 96.4 40.2)">C3</text>
<text x="102.8" y="41.5" transform="rotate(-90 102.8 41.5)">10nF</text>
<text x="122" y="40.2" transform="rotate(-90 122 40.2)">C5</text>
<text x="134.7" y="40.2" transform="rotate(-90 134.7 40.2)">C6</text>
<text x="23.1" y="43.6">48037-0001</text>
<text x="66.5" y="44.2">D5</text>
<text x="128.3" y="42.2" transform="rotate(-90 128.3 42.2)">100nF</text>
<text x="141.1" y="44.4" transform="rotate(-90 141.1 44.4)">4.7uF/10V</text>
<text x="85.7" y="51.4">GND</text>
<text x="95.9" y="51.4">GND</text>
<text x="109.9" y="49.6">R6</text>
<text x="121.5" y="51.4">GND</text>
<text x="134.2" y="51.4">GND</text>
<text x="150" y="50.4" transform="rotate(-90 150 50.4)">C7</text>
<text x="156.4" y="52.4" transform="rotate(-90 156.4 52.4)">100nF</text>
<text x="66.5" y="54.4">D6</text>
<text x="109.2" y="54.9">27R</text>
<text x="109.9" y="62.3">R7</text>
<text x="38.3" y="68.3" transform="rotate(-90 38.3 68.3)">R5</text>
<text x="43.6" y="68.4" transform="rotate(-90 43.6 68.4)">1M</text>
<text x="48" y="68.3" transform="rotate(-90 48 68.3)">C1</text>
<text x="76" y="68.3" transform="rotate(-90 76 68.3)">C2</text>
<text x="82.4" y="69.5" transform="rotate(-90 82.4 69.5)">47pF</text>
<text x="96.4" y="68.3" transform="rotate(-90 96.4 68.3)">C4</text>
<text x="102.8" y="69.5" transform="rotate(-90 102.8 69.5)">47pF</text>
<text x="109.2" y="67.7">27R</text>
<text x="167.3" y="71.8">FT231XQ</text>
<text x="54.3" y="72.1" transform="rotate(-90 54.3 72.1)">1nF/100V</text>
<text x="37.3" y="79.4">GND</text>
<text x="47.5" y="79.4">GND</text>
<text x="55.1" y="79.4">GND</text>
<text x="75.5" y="79.4">GND</text>
<text x="95.9" y="79.4">GND</text>
<text x="149.5" y="79.4">GND</text>
<text x="190.4" y="79.4">GND</text>
<text x="260.4" y="82.7">R9</text>
<text x="230.9" y="88.4">LED1</text>
<text x="259.1" y="88.1">150R</text>
<text x="37.2" y="94">GND</text>
<text x="47.4" y="94">GND</text>
<text x="91" y="94">VDD</text>
<text x="150.1" y="94">+5V</text>
<text x="190.5" y="94">VDD</text>
<text x="224.8" y="90.9">KPT-1608CGCK</text>
<text x="122.1" y="99.1">JP3</text>
<text x="171.1" y="99.1">U2</text>
<text x="259.8" y="98.1">R10</text>
<text x="76.7" y="105.5">D7</text>
<text x="215.9" y="106.7">GND</text>
<text x="223.3" y="106.2">KPT-1608LSURCK</text>
<text x="230.9" y="103.7">LED2</text>
<text x="260.7" y="103.4">1k</text>
<text x="25.7" y="110.8">R1</text>
<text x="31.1" y="110.8">1k</text>
<text x="68.6" y="111.3">PESD5V0X1UAB</text>
<text x="163.6" y="112.6">TLV73333PDBV</text>
<text x="201.1" y="109.1" transform="rotate(-90 201.1 109.1)">C8</text>
<text x="207.4" y="112.2" transform="rotate(-90 207.4 112.2)">1uF/25V</text>
<text x="25.7" y="115.9">R2</text>
<text x="31.1" y="115.9">1k</text>
<text x="190.4" y="117.7">GND</text>
<text x="200.6" y="117.7">GND</text>
<text x="216.9" y="116.8" transform="rotate(-90 216.9 116.8)">R8</text>
<text x="222.2" y="117.2" transform="rotate(-90 222.2 117.2)">10k</text>
<text x="25.7" y="121">R3</text>
<text x="31.1" y="121">1k</text>
<text x="25.7" y="126.1">R4</text>
<text x="31.1" y="126.1">1k</text>
<text x="76.2" y="134.8">JP2</text>
<text x="121.6" y="132.9">DNP</text>
<text x="157.4" y="142.7">DTR</text>
<text x="37.3" y="148.3">GND</text>
<text x="47.5" y="148.3">GND</text>
<text x="55.1" y="148.3">GND</text>
<text x="72.7" y="148.3">IDC-2X3S</text>
<text x="195.7" y="145.7" transform="rotate(-90 195.7 145.7)">Q1A</text>
<text x="198.3" y="147.6" transform="rotate(-90 198.3 147.6)">PUMD9</text>
<text x="157.4" y="152.9">RTS</text>
<text x="157.4" y="163.1">DTR</text>
<text x="195.7" y="166.2" transform="rotate(-90 195.7 166.2)">Q1B</text>
<text x="198.3" y="168" transform="rotate(-90 198.3 168)">PUMD9</text>
<text x="142.3" y="187.1">FD1</text>
<text x="155.1" y="187.1">FD2</text>
</g>
<g font-size="2.2">
<text x="38.2" y="31.7">VCC</text>
<text x="40.5" y="34.3">D-</text>
<text x="45.5" y="30.6">1</text>
<text x="45.5" y="33.1">2</text>
<text x="45.5" y="35.7">3</text>
<text x="157.2" y="30.6">12</text>
<text x="157.2" y="35.7">20</text>
<text x="162.3" y="31.7">VCC</text>
<text x="178.6" y="34.3">RXD</text>
<text x="178.8" y="31.7">TXD</text>
<text x="185.9" y="30.6">17</text>
<text x="185.9" y="33.1">1</text>
<text x="185.9" y="35.7">19</text>
<text x="277.9" y="33">RXD</text>
<text x="278.2" y="30.4">TXD</text>
<text x="278.2" y="35.5">RTS</text>
<text x="38" y="39.4">GND</text>
<text x="40" y="36.8">D+</text>
<text x="45.5" y="38.2">4</text>
<text x="157.2" y="38.2">10</text>
<text x="157.4" y="40.8">11</text>
<text x="162.3" y="36.8">VCCIO</text>
<text x="162.3" y="41.9">RESET</text>
<text x="162.3" y="39.4">3V3OUT</text>
<text x="178.7" y="41.9">DTR</text>
<text x="178.8" y="39.4">CTS</text>
<text x="178.9" y="36.8">RTS</text>
<text x="185.9" y="38.2">6</text>
<text x="185.9" y="40.8">18</text>
<text x="278" y="40.6">DTR</text>
<text x="178.5" y="47">DCD</text>
<text x="178.6" y="44.5">DSR</text>
<text x="185.9" y="43.3">4</text>
<text x="185.9" y="45.9">5</text>
<text x="181" y="49.6">RI</text>
<text x="185.9" y="53.6">15</text>
<text x="185.9" y="48.5">2</text>
<text x="158.4" y="58.7">8</text>
<text x="158.4" y="56.1">9</text>
<text x="162.3" y="59.8">USBDP</text>
<text x="162.3" y="57.2">USBDM</text>
<text x="175.9" y="54.7">CBUS0</text>
<text x="175.9" y="57.2">CBUS1</text>
<text x="175.9" y="59.8">CBUS2</text>
<text x="185.9" y="56.1">14</text>
<text x="185.9" y="58.7">7</text>
<text x="274" y="56">LED_RX</text>
<text x="274.3" y="58.5">LED_TX</text>
<text x="158.4" y="63.8">3</text>
<text x="162.3" y="64.9">GND1</text>
<text x="175.9" y="62.3">CBUS3</text>
<text x="185.9" y="61.2">16</text>
<text x="275.5" y="61.1">SLEEP</text>
<text x="157.2" y="66.3">13</text>
<text x="162.3" y="67.4">GND2</text>
<text x="172.8" y="67.4">THERMAL</text>
<text x="185.9" y="66.3">0</text>
<text x="274.3" y="84">LED_TX</text>
<text x="274" y="99.3">LED_RX</text>
<text x="115" y="102">1</text>
<text x="115" y="107.1">2</text>
<text x="123" y="103.2">GND</text>
<text x="163.5" y="102">1</text>
<text x="163.5" y="107.1">3</text>
<text x="167.4" y="103.2">IN</text>
<text x="173.5" y="103.2">OUT</text>
<text x="180.8" y="107.1">2</text>
<text x="180.8" y="102">5</text>
<text x="14.5" y="112.1">RESET</text>
<text x="115" y="112.2">3</text>
<text x="123" y="108.3">VDD</text>
<text x="123" y="113.4">RESET</text>
<text x="167.4" y="108.3">EN</text>
<text x="173.2" y="108.3">GND</text>
<text x="14.5" y="117.2">BOOT</text>
<text x="115" y="117.3">4</text>
<text x="123" y="118.5">BOOT</text>
<text x="14.5" y="122.3">TXD</text>
<text x="115" y="122.5">5</text>
<text x="123" y="123.6">RX</text>
<text x="275.5" y="122.3">SLEEP</text>
<text x="14.5" y="127.4">RXD</text>
<text x="115" y="127.6">6</text>
<text x="123" y="128.7">TX</text>
<text x="71.7" y="137.8">1</text>
<text x="83.8" y="137.8">2</text>
<text x="275.3" y="132.5">RESET</text>
<text x="71.7" y="140.3">3</text>
<text x="71.7" y="142.9">5</text>
<text x="83.8" y="140.3">4</text>
<text x="83.8" y="142.9">6</text>
<text x="276.4" y="173.3">BOOT</text>
</g>
<g font-size="1.8">
<text x="58.5" y="23" transform="rotate(-90 58.5 23)">TP1</text>
<text x="79" y="23" transform="rotate(-90 79 23)">TP2</text>
<text x="84.1" y="23" transform="rotate(-90 84.1 23)">TP3</text>
<text x="99.4" y="23" transform="rotate(-90 99.4 23)">TP4</text>
<text x="137.7" y="23" transform="rotate(-90 137.7 23)">TP5</text>
<text x="153" y="23.5" transform="rotate(-90 153 23.5)">TP30</text>
<text x="193.8" y="23.5" transform="rotate(-90 193.8 23.5)">TP28</text>
<text x="198.9" y="23.5" transform="rotate(-90 198.9 23.5)">TP13</text>
<text x="204" y="23.5" transform="rotate(-90 204 23.5)">TP14</text>
<text x="209.1" y="23" transform="rotate(-90 209.1 23)">TP6</text>
<text x="214.2" y="23" transform="rotate(-90 214.2 23)">TP7</text>
<text x="219.3" y="23" transform="rotate(-90 219.3 23)">TP8</text>
<text x="224.4" y="23" transform="rotate(-90 224.4 23)">TP9</text>
<text x="104.9" y="33">MPZ2012S601A</text>
<text x="91.8" y="45.6" transform="rotate(-90 91.8 45.6)">PESD5V0X1UAB</text>
<text x="61.1" y="49.6">PESD5V0X1UAB</text>
<text x="61.1" y="59.8">PESD5V0X1UAB</text>
<text x="247.4" y="77.1" transform="rotate(-90 247.4 77.1)">TP12</text>
<text x="252.5" y="77" transform="rotate(-90 252.5 77)">TP11</text>
<text x="204" y="95" transform="rotate(-90 204 95)">TP10</text>
<text x="38" y="103.5" transform="rotate(-90 38 103.5)">D1</text>
<text x="48.2" y="103.5" transform="rotate(-90 48.2 103.5)">D3</text>
<text x="43.4" y="110.7" transform="rotate(-90 43.4 110.7)">PESD5V0X1UAB</text>
<text x="53.6" y="110.7" transform="rotate(-90 53.6 110.7)">PESD5V0X1UAB</text>
<text x="38" y="139.3" transform="rotate(-90 38 139.3)">D2</text>
<text x="43.4" y="143.8" transform="rotate(-90 43.4 143.8)">PESD5V0X1UAB</text>
<text x="48.2" y="139.3" transform="rotate(-90 48.2 139.3)">D4</text>
<text x="53.6" y="143.8" transform="rotate(-90 53.6 143.8)">PESD5V0X1UAB</text>
<text x="63.7" y="157.5" transform="rotate(-90 63.7 157.5)">TP22</text>
<text x="68.8" y="157.5" transform="rotate(-90 68.8 157.5)">TP21</text>
<text x="99.4" y="157.5" transform="rotate(-90 99.4 157.5)">TP19</text>
<text x="104.5" y="157.5" transform="rotate(-90 104.5 157.5)">TP20</text>
</g>
</svg>
